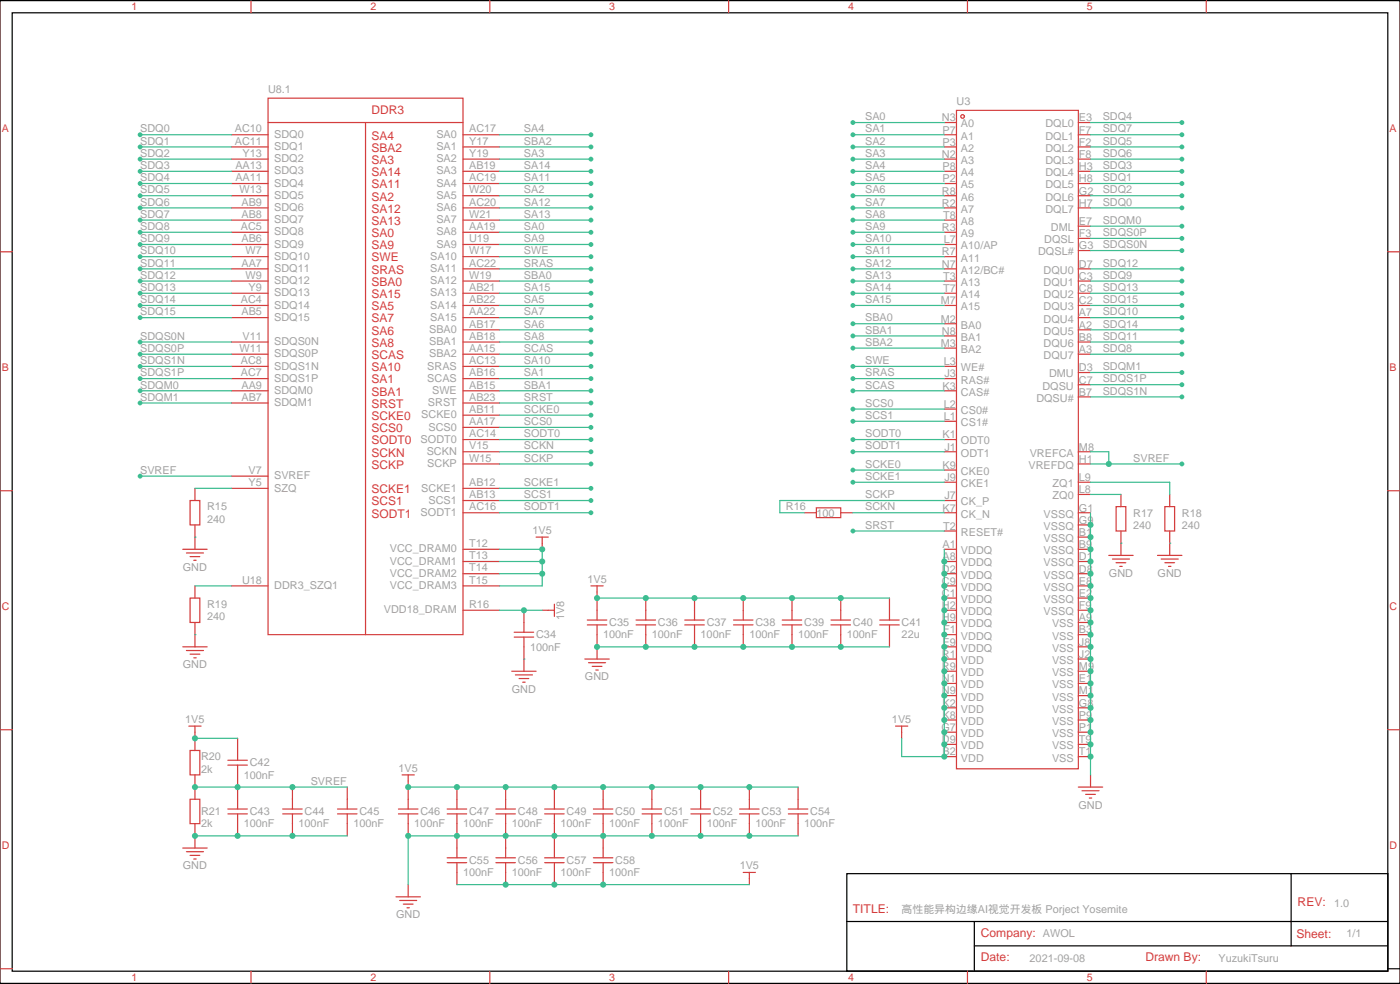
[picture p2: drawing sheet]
<svg xmlns="http://www.w3.org/2000/svg" width="405mm" height="285mm" viewBox="0 0 405 285" stroke-linecap="round" stroke-linejoin="round" font-family="sans-serif">
<g fill="none" stroke="#d43d3d" stroke-width=".35">
<path d="M72.7 .2v3.5M141.8 .2v3.5M211 .2v3.5M280.1 .2v3.5M349.2 .2v3.5M67 39h10.6M77.6 28.4h56.5v155.2h-56.5zM77.6 35.5h56.5M105.8 35.5v148.1M134.1 39h10.5M273.4 35.5h3.5M273.4 39h3.5"/>
<path d="M276.9 31.9h35.3v190.5h-35.3zM312.2 35.5h3.5M312.2 39h3.5M67 42.5h10.6M67 46h10.6M67 49.6h10.6M67 53.1h10.6M67 56.6h10.6M134.1 42.5h10.5M134.1 46h10.5M134.1 49.6h10.5M134.1 53.1h10.5"/>
<path d="M134.1 56.6h10.5M273.4 42.5h3.5M273.4 46h3.5M273.4 49.6h3.5M273.4 53.1h3.5M273.4 56.6h3.5M312.2 42.5h3.5M312.2 46h3.5M312.2 49.6h3.5M312.2 53.1h3.5M312.2 56.6h3.5M0 72.8h3.5"/>
<path d="M67 74.3h10.6M67 77.8h10.6M67 60.1h10.6M67 63.7h10.6M67 67.2h10.6M67 70.7h10.6M134.1 74.3h10.5M134.1 77.8h10.5M134.1 60.1h10.5M134.1 63.7h10.5M134.1 67.2h10.5M134.1 70.7h10.5"/>
<path d="M273.4 74.3h3.5M273.4 77.8h3.5M273.4 60.1h3.5M273.4 63.7h3.5M273.4 67.2h3.5M273.4 70.7h3.5M312.2 77.8h3.5M312.2 60.1h3.5M312.2 72.5h3.5M312.2 69h3.5M312.2 65.4h3.5M401.8 72.8h3.5"/>
<path d="M67 81.3h10.6M67 84.8h10.6M67 88.4h10.6M67 91.9h10.6M67 99h10.6M134.1 81.3h10.5M134.1 84.8h10.5M134.1 88.4h10.5M134.1 91.9h10.5M134.1 99h10.5M134.1 95.4h10.5M273.4 81.3h3.5"/>
<path d="M273.4 84.8h3.5M273.4 88.4h3.5M273.4 97.2h3.5M273.4 93.7h3.5M312.2 81.3h3.5M312.2 84.8h3.5M312.2 88.4h3.5M312.2 91.9h3.5M312.2 99h3.5M312.2 95.4h3.5M67 109.5h10.6M67 106h10.6"/>
<path d="M67 113.1h10.6M67 116.6h10.6M67 102.5h10.6M134.1 109.5h10.5M134.1 106h10.5M134.1 113.1h10.5M134.1 116.6h10.5M134.1 102.5h10.5M273.4 109.5h3.5M273.4 106h3.5M273.4 113.1h3.5M273.4 100.7h3.5"/>
<path d="M273.4 118.4h3.5M312.2 102.5h3.5M312.2 107.8h3.5M312.2 111.3h3.5M312.2 114.8h3.5M67 137.8h10.6M134.1 120.1h10.5M134.1 123.6h10.5M134.1 127.2h10.5M134.1 130.7h10.5M134.1 134.2h10.5M273.4 127.2h3.5"/>
<path d="M273.4 130.7h3.5M273.4 121.9h3.5M273.4 139.5h3.5M273.4 136h3.5M312.2 130.7h3.5M312.2 134.2h3.5M312.2 139.5h3.5M0 142h3.5M52.9 158.9h7.1M54 160h4.9M55 144.8h2.9v7.1h-2.9zM56.4 141.3v3.5"/>
<path d="M56.4 151.9v7M67 141.3h10.6M134.1 158.9h10.5M134.1 141.3h10.5M134.1 144.8h10.5M134.1 148.3h10.5M155.2 155.4h3.5M157 155.4v3.5M232.8 148.3h3.6M236.4 146.9h7v2.9h-7zM243.4 148.3h3.5M273.4 158.9h3.5"/>
<path d="M273.4 144.8h3.5M273.4 148.3h3.5M273.4 153.6h3.5M312.2 158.9h3.5M312.2 148.3h3.5M312.2 143.1h3.5M312.2 151.9h3.5M312.2 155.4h3.5M323.1 146.6h2.9v7h-2.9zM324.6 143.1v3.5M324.6 153.6v7.1M337.3 146.6h2.8v7h-2.8z"/>
<path d="M338.7 143.1v3.5M338.7 153.6v7.1M401.8 142h3.5M55 173h2.9v7.1h-2.9zM55 161h2.9M56.1 162.1h.7M56.4 169.5v3.5M67 169.5h10.6M134.1 169.5h10.5M134.1 176.6h10.5M134.1 162.5h10.5M134.1 166h10.5"/>
<path d="M151.7 176.6v6.3M157 176.6h3.5M160.5 174.8v3.5M170 179.4h5.7M171.1 169.5h3.5M172.9 169.5v9.9M184.1 179.4h5.7M187 173v6.4M198.3 179.4h5.6M201.1 173v6.4M212.4 179.4h5.6M215.2 173v6.4"/>
<path d="M226.5 179.4h5.6M229.3 173v6.4M240.6 179.4h5.6M243.4 173v6.4M254.7 179.4h5.6M257.5 173v6.4M273.4 169.5h3.5M273.4 176.6h3.5M273.4 162.5h3.5M273.4 166h3.5M273.4 173h3.5M312.2 169.5h3.5"/>
<path d="M312.2 176.6h3.5M312.2 162.5h3.5M312.2 166h3.5M312.2 173h3.5M321 160.7h7.1M322.1 161.7h4.9M323.1 162.8h2.9M324.2 163.9h.7M335.1 160.7h7.1M336.2 161.7h4.9M337.3 162.8h2.8M338.3 163.9h.7"/>
<path d="M52.9 187.1h7.1M54 188.2h4.9M55 189.3h2.9M56.1 190.3h.7M56.4 180.1v7M148.2 194.2h7M148.9 182.9h5.6M148.9 184.3h5.6M149.2 195.3h5M150.3 196.3h2.8M151.3 197.4h.7M151.7 184.3v9.9"/>
<path d="M169.3 190.7h7.1M170 180.8h5.7M170.4 191.7h4.9M171.4 192.8h2.9M172.5 193.9h.7M172.9 180.8v9.9M184.1 180.8h5.7M187 180.8v6.3M198.3 180.8h5.6M201.1 180.8v6.3M212.4 180.8h5.6M215.2 180.8v6.3"/>
<path d="M226.5 180.8h5.6M229.3 180.8v6.3M240.6 180.8h5.6M243.4 180.8v6.3M254.7 180.8h5.6M257.5 180.8v6.3M273.4 190.7h3.5M273.4 194.2h3.5M273.4 197.7h3.5M273.4 187.1h3.5M273.4 180.1h3.5M273.4 183.6h3.5"/>
<path d="M312.2 190.7h3.5M312.2 194.2h3.5M312.2 197.7h3.5M312.2 187.1h3.5M312.2 180.1h3.5M312.2 183.6h3.5M0 211.1h3.5M54.7 210.1h3.5M55 217.1h2.9v7.1h-2.9zM56.4 210.1v7M66 220h5.6M68.8 213.6v6.4"/>
<path d="M259.3 210.1h3.5M261.1 210.1v3.5M273.4 218.9h3.5M273.4 215.4h3.5M273.4 211.8h3.5M273.4 208.3h3.5M273.4 201.3h3.5M273.4 204.8h3.5M312.2 218.9h3.5M312.2 215.4h3.5M312.2 211.8h3.5M312.2 208.3h3.5"/>
<path d="M312.2 201.3h3.5M312.2 204.8h3.5M401.8 211.1h3.5M55 231.2h2.9v7.1h-2.9zM56.4 224.2v7M56.4 238.3v7.1M66 234.1h5.6M66 235.5h5.6M66 221.4h5.6M68.8 221.4v12.7M68.8 235.5v6.3M81.8 234.1h5.7"/>
<path d="M81.8 235.5h5.7M84.7 227.7v6.4M84.7 235.5v6.3M97.7 234.1h5.7M97.7 235.5h5.7M100.5 227.7v6.4M100.5 235.5v6.3M115.4 234.1h5.6M115.4 235.5h5.6M116.4 224.2h3.5M118.2 224.2v9.9M118.2 235.5v6.3"/>
<path d="M129.5 234.1h5.6M129.5 235.5h5.6M132.3 227.7v6.4M132.3 235.5v12.7M143.6 234.1h5.6M143.6 235.5h5.6M146.4 227.7v6.4M146.4 235.5v12.7M157.7 234.1h5.6M157.7 235.5h5.6M160.5 227.7v6.4M160.5 235.5v12.7"/>
<path d="M171.8 234.1h5.6M171.8 235.5h5.6M174.6 227.7v6.4M174.6 235.5v12.7M185.9 234.1h5.7M185.9 235.5h5.7M188.7 227.7v6.4M188.7 235.5v6.3M200 234.1h5.7M200 235.5h5.7M202.8 227.7v6.4M202.8 235.5v6.3"/>
<path d="M214.1 234.1h5.7M214.1 235.5h5.7M217 227.7v6.4M217 235.5v6.3M228.2 234.1h5.7M228.2 235.5h5.7M231.1 227.7v6.4M231.1 235.5v6.3M312.2 227.7h7.1M313.3 228.8h4.9M314.3 229.8h2.8M315.4 230.9h.7"/>
<path d="M315.7 224.2v3.5M52.9 245.4h7.1M54 246.4h4.9M55 247.5h2.9M56.1 248.5h.7M114.7 259.5h7M118.2 255.9v3.6M129.5 248.2h5.6M129.5 249.6h5.6M132.3 249.6v6.3M143.6 248.2h5.6M143.6 249.6h5.6"/>
<path d="M146.4 249.6v6.3M157.7 248.2h5.6M157.7 249.6h5.6M160.5 249.6v6.3M171.8 248.2h5.6M171.8 249.6h5.6M174.6 249.6v6.3M215.2 252.4h3.5M217 252.4v3.5M115.7 260.5h4.9M116.8 261.6h2.8M117.8 262.6h.7"/>
<path d="M0 280.3h3.5M72.7 281v3.5M141.8 281v3.5M211 281v3.5M280.1 281v3.5M349.2 281v3.5"/>
<circle cx="278.7" cy="33.7" r=".53"/>
</g>
<path d="M0 .2h405.3v284.3h-405.3zM3.5 3.7h398.3v277.3h-398.3zM245.2 252.8h156.6v28.2h-156.6zM373.8 252.8v20.9M245.2 266.6h156.5M282.1 273.7h119.6M282.1 266.6v14.1M401.8 280.3h3.5" fill="none" stroke="#000" stroke-width=".35"/>
<g fill="none" stroke="#3dbd91" stroke-width=".35">
<path d="M40.6 39h26.4M144.6 39h26.5M246.9 39h26.5M246.9 35.5h26.5M315.7 39h26.5M315.7 35.5h26.5M40.6 42.5h26.4M40.6 46h26.4M40.6 49.6h26.4M40.6 53.1h26.4M40.6 56.6h26.4M144.6 42.5h26.5"/>
<path d="M144.6 46h26.5M144.6 49.6h26.5M144.6 53.1h26.5M144.6 56.6h26.5M246.9 42.5h26.5M246.9 46h26.5M246.9 49.6h26.5M246.9 53.1h26.5M246.9 56.6h26.5M315.7 42.5h26.5M315.7 46h26.5M315.7 49.6h26.5"/>
<path d="M315.7 53.1h26.5M315.7 56.6h26.5M40.6 60.1h26.4M40.6 63.7h26.4M40.6 67.2h26.4M40.6 70.7h26.4M40.6 74.3h26.4M40.6 77.8h26.4M144.6 60.1h26.5M144.6 63.7h26.5M144.6 67.2h26.5M144.6 70.7h26.5"/>
<path d="M144.6 74.3h26.5M144.6 77.8h26.5M246.9 60.1h26.5M246.9 63.7h26.5M246.9 67.2h26.5M246.9 70.7h26.5M246.9 74.3h26.5M246.9 77.8h26.5M315.7 60.1h26.5M315.7 77.8h26.5M315.7 72.5h26.5M315.7 69h26.5"/>
<path d="M315.7 65.4h26.5M40.6 81.3h26.4M40.6 84.8h26.4M40.6 88.4h26.4M40.6 91.9h26.4M40.6 99h26.4M144.6 81.3h26.5M144.6 84.8h26.5M144.6 88.4h26.5M144.6 91.9h26.5M144.6 99h26.5M144.6 95.4h26.5"/>
<path d="M246.9 81.3h26.5M246.9 84.8h26.5M246.9 88.4h26.5M246.9 97.2h26.5M246.9 93.7h26.5M315.7 81.3h26.5M315.7 84.8h26.5M315.7 88.4h26.5M315.7 91.9h26.5M315.7 99h26.5M315.7 95.4h26.5M40.6 102.5h26.4"/>
<path d="M40.6 106h26.4M40.6 109.5h26.4M40.6 113.1h26.4M40.6 116.6h26.4M144.6 102.5h26.5M144.6 106h26.5M144.6 109.5h26.5M144.6 113.1h26.5M144.6 116.6h26.5M246.9 106h26.5M246.9 109.5h26.5M246.9 100.7h26.5"/>
<path d="M315.7 102.5h26.5M40.6 137.8h26.4M144.6 120.1h26.5M144.6 134.2h26.5M144.6 130.7h26.5M144.6 127.2h26.5M144.6 123.6h26.5M56.4 141.3h10.6M144.6 148.3h26.5M144.6 144.8h26.5M144.6 141.3h26.5"/>
</g>
<g fill="#3dbd91">
<circle cx="56.4" cy="155.4" r=".18"/>
<circle cx="56.4" cy="183.6" r=".18"/>
</g>
<g fill="none" stroke="#3dbd91" stroke-width=".35">
<path d="M246.9 113.1h26.5M246.9 118.4h26.5M246.9 121.9h26.5M246.9 127.2h26.5M246.9 130.7h26.5M246.9 136h26.5M246.9 139.5h26.5M315.7 139.5h23v3.6M144.6 158.9h12.4v10.6h-12.4M246.9 148.3h26.5M246.9 153.6h26.5M273.4 158.9v60h-12.3v-5.3"/>
<path d="M315.7 148.3v75.9M315.7 143.1h8.9M56.4 169.5h10.6M144.6 162.5h12.4M144.6 166h12.4"/>
</g>
<g fill="#3dbd91">
<circle cx="324.6" cy="157.2" r=".18"/>
<circle cx="338.7" cy="157.2" r=".18"/>
</g>
<path d="M315.7 107.8h26.5M315.7 111.3h26.5M315.7 114.8h26.5M315.7 134.2h26.5M315.7 130.7h5.3v3.5M273.4 144.8h-47.6v3.5h7M144.6 176.6h12.4M56.4 227.7h44.1" fill="none" stroke="#3dbd91" stroke-width=".35"/>
<circle cx="151.7" cy="190.7" r=".18" fill="#3dbd91"/>
<path d="M172.9 173h84.6M172.9 187.1h84.6M56.4 213.6h12.4M118.2 227.7h112.9M56.4 241.8h44.1M132.3 255.9h84.7M231.1 241.8h-112.9v14.1" fill="none" stroke="#3dbd91" stroke-width=".35"/>
<g fill="#3dbd91">
<circle cx="157" cy="158.9" r=".88"/>
<circle cx="157" cy="162.5" r=".88"/>
<circle cx="157" cy="166" r=".88"/>
<circle cx="273.4" cy="162.5" r=".88"/>
<circle cx="273.4" cy="166" r=".88"/>
<circle cx="273.4" cy="169.5" r=".88"/>
<circle cx="273.4" cy="173" r=".88"/>
<circle cx="273.4" cy="176.6" r=".88"/>
<circle cx="273.4" cy="180.1" r=".88"/>
<circle cx="273.4" cy="183.6" r=".88"/>
<circle cx="273.4" cy="187.1" r=".88"/>
<circle cx="273.4" cy="190.7" r=".88"/>
<circle cx="273.4" cy="194.2" r=".88"/>
<circle cx="273.4" cy="197.7" r=".88"/>
<circle cx="273.4" cy="201.3" r=".88"/>
<circle cx="273.4" cy="204.8" r=".88"/>
<circle cx="273.4" cy="208.3" r=".88"/>
<circle cx="273.4" cy="211.8" r=".88"/>
<circle cx="273.4" cy="215.4" r=".88"/>
<circle cx="273.4" cy="218.9" r=".88"/>
<circle cx="315.7" cy="218.9" r=".88"/>
<circle cx="315.7" cy="215.4" r=".88"/>
<circle cx="315.7" cy="211.8" r=".88"/>
<circle cx="315.7" cy="208.3" r=".88"/>
<circle cx="315.7" cy="204.8" r=".88"/>
<circle cx="315.7" cy="201.3" r=".88"/>
<circle cx="315.7" cy="197.7" r=".88"/>
<circle cx="315.7" cy="194.2" r=".88"/>
<circle cx="315.7" cy="190.7" r=".88"/>
<circle cx="315.7" cy="187.1" r=".88"/>
<circle cx="315.7" cy="183.6" r=".88"/>
<circle cx="315.7" cy="180.1" r=".88"/>
<circle cx="315.7" cy="176.6" r=".88"/>
<circle cx="315.7" cy="173" r=".88"/>
<circle cx="315.7" cy="169.5" r=".88"/>
<circle cx="315.7" cy="166" r=".88"/>
<circle cx="315.7" cy="162.5" r=".88"/>
<circle cx="315.7" cy="158.9" r=".88"/>
<circle cx="315.7" cy="155.4" r=".88"/>
<circle cx="315.7" cy="151.9" r=".88"/>
<circle cx="321" cy="134.2" r=".88"/>
<circle cx="151.7" cy="176.6" r=".88"/>
<circle cx="84.7" cy="227.7" r=".88"/>
<circle cx="68.8" cy="227.7" r=".88"/>
<circle cx="56.4" cy="227.7" r=".88"/>
<circle cx="146.4" cy="255.9" r=".88"/>
<circle cx="160.5" cy="255.9" r=".88"/>
<circle cx="174.6" cy="255.9" r=".88"/>
<circle cx="68.8" cy="241.8" r=".88"/>
<circle cx="56.4" cy="241.8" r=".88"/>
<circle cx="84.7" cy="241.8" r=".88"/>
<circle cx="56.4" cy="213.6" r=".88"/>
<circle cx="118.2" cy="227.7" r=".88"/>
<circle cx="132.3" cy="227.7" r=".88"/>
<circle cx="146.4" cy="227.7" r=".88"/>
<circle cx="160.5" cy="227.7" r=".88"/>
<circle cx="174.6" cy="227.7" r=".88"/>
<circle cx="188.7" cy="227.7" r=".88"/>
<circle cx="202.8" cy="227.7" r=".88"/>
<circle cx="217" cy="227.7" r=".88"/>
<circle cx="202.8" cy="241.8" r=".88"/>
<circle cx="217" cy="241.8" r=".88"/>
<circle cx="188.7" cy="241.8" r=".88"/>
<circle cx="174.6" cy="241.8" r=".88"/>
<circle cx="160.5" cy="241.8" r=".88"/>
<circle cx="146.4" cy="241.8" r=".88"/>
<circle cx="132.3" cy="241.8" r=".88"/>
<circle cx="118.2" cy="241.8" r=".88"/>
<circle cx="229.3" cy="173" r=".88"/>
<circle cx="243.4" cy="173" r=".88"/>
<circle cx="215.2" cy="173" r=".88"/>
<circle cx="201.1" cy="173" r=".88"/>
<circle cx="187" cy="173" r=".88"/>
<circle cx="172.9" cy="173" r=".88"/>
<circle cx="187" cy="187.1" r=".88"/>
<circle cx="172.9" cy="187.1" r=".88"/>
<circle cx="201.1" cy="187.1" r=".88"/>
<circle cx="215.2" cy="187.1" r=".88"/>
<circle cx="229.3" cy="187.1" r=".88"/>
<circle cx="243.4" cy="187.1" r=".88"/>
<circle cx="40.6" cy="39" r=".71"/>
<circle cx="40.6" cy="42.5" r=".71"/>
<circle cx="40.6" cy="46" r=".71"/>
<circle cx="40.6" cy="49.6" r=".71"/>
<circle cx="40.6" cy="53.1" r=".71"/>
<circle cx="40.6" cy="56.6" r=".71"/>
<circle cx="40.6" cy="60.1" r=".71"/>
<circle cx="40.6" cy="63.7" r=".71"/>
<circle cx="40.6" cy="67.2" r=".71"/>
<circle cx="40.6" cy="70.7" r=".71"/>
<circle cx="40.6" cy="74.3" r=".71"/>
<circle cx="40.6" cy="77.8" r=".71"/>
<circle cx="40.6" cy="81.3" r=".71"/>
<circle cx="40.6" cy="84.8" r=".71"/>
<circle cx="40.6" cy="88.4" r=".71"/>
<circle cx="40.6" cy="91.9" r=".71"/>
<circle cx="40.6" cy="99" r=".71"/>
<circle cx="40.6" cy="102.5" r=".71"/>
<circle cx="40.6" cy="106" r=".71"/>
<circle cx="40.6" cy="109.5" r=".71"/>
<circle cx="40.6" cy="113.1" r=".71"/>
<circle cx="40.6" cy="116.6" r=".71"/>
<circle cx="171.1" cy="39" r=".71"/>
<circle cx="171.1" cy="42.5" r=".71"/>
<circle cx="171.1" cy="46" r=".71"/>
<circle cx="171.1" cy="49.6" r=".71"/>
<circle cx="171.1" cy="53.1" r=".71"/>
<circle cx="171.1" cy="56.6" r=".71"/>
<circle cx="171.1" cy="60.1" r=".71"/>
<circle cx="171.1" cy="63.7" r=".71"/>
<circle cx="171.1" cy="67.2" r=".71"/>
<circle cx="171.1" cy="70.7" r=".71"/>
<circle cx="171.1" cy="74.3" r=".71"/>
<circle cx="171.1" cy="77.8" r=".71"/>
<circle cx="171.1" cy="81.3" r=".71"/>
<circle cx="171.1" cy="84.8" r=".71"/>
<circle cx="171.1" cy="88.4" r=".71"/>
<circle cx="171.1" cy="91.9" r=".71"/>
<circle cx="171.1" cy="95.4" r=".71"/>
<circle cx="171.1" cy="99" r=".71"/>
<circle cx="171.1" cy="102.5" r=".71"/>
<circle cx="171.1" cy="106" r=".71"/>
<circle cx="171.1" cy="109.5" r=".71"/>
<circle cx="171.1" cy="113.1" r=".71"/>
<circle cx="171.1" cy="116.6" r=".71"/>
<circle cx="171.1" cy="120.1" r=".71"/>
<circle cx="171.1" cy="134.2" r=".71"/>
<circle cx="171.1" cy="130.7" r=".71"/>
<circle cx="171.1" cy="127.2" r=".71"/>
<circle cx="171.1" cy="123.6" r=".71"/>
<circle cx="171.1" cy="148.3" r=".71"/>
<circle cx="171.1" cy="144.8" r=".71"/>
<circle cx="171.1" cy="141.3" r=".71"/>
<circle cx="40.6" cy="137.8" r=".71"/>
<circle cx="246.9" cy="35.5" r=".71"/>
<circle cx="246.9" cy="39" r=".71"/>
<circle cx="246.9" cy="42.5" r=".71"/>
<circle cx="246.9" cy="56.6" r=".71"/>
<circle cx="246.9" cy="53.1" r=".71"/>
<circle cx="246.9" cy="49.6" r=".71"/>
<circle cx="246.9" cy="46" r=".71"/>
<circle cx="246.9" cy="60.1" r=".71"/>
<circle cx="246.9" cy="63.7" r=".71"/>
<circle cx="246.9" cy="67.2" r=".71"/>
<circle cx="246.9" cy="81.3" r=".71"/>
<circle cx="246.9" cy="77.8" r=".71"/>
<circle cx="246.9" cy="74.3" r=".71"/>
<circle cx="246.9" cy="70.7" r=".71"/>
<circle cx="246.9" cy="84.8" r=".71"/>
<circle cx="246.9" cy="88.4" r=".71"/>
<circle cx="246.9" cy="97.2" r=".71"/>
<circle cx="246.9" cy="100.7" r=".71"/>
<circle cx="246.9" cy="93.7" r=".71"/>
<circle cx="246.9" cy="109.5" r=".71"/>
<circle cx="246.9" cy="106" r=".71"/>
<circle cx="342.2" cy="35.5" r=".71"/>
<circle cx="342.2" cy="39" r=".71"/>
<circle cx="342.2" cy="42.5" r=".71"/>
<circle cx="342.2" cy="56.6" r=".71"/>
<circle cx="342.2" cy="53.1" r=".71"/>
<circle cx="342.2" cy="49.6" r=".71"/>
<circle cx="342.2" cy="46" r=".71"/>
<circle cx="342.2" cy="60.1" r=".71"/>
<circle cx="342.2" cy="72.5" r=".71"/>
<circle cx="342.2" cy="69" r=".71"/>
<circle cx="342.2" cy="65.4" r=".71"/>
<circle cx="342.2" cy="84.8" r=".71"/>
<circle cx="342.2" cy="81.3" r=".71"/>
<circle cx="342.2" cy="77.8" r=".71"/>
<circle cx="342.2" cy="88.4" r=".71"/>
<circle cx="342.2" cy="91.9" r=".71"/>
<circle cx="342.2" cy="95.4" r=".71"/>
<circle cx="342.2" cy="99" r=".71"/>
<circle cx="342.2" cy="102.5" r=".71"/>
<circle cx="246.9" cy="113.1" r=".71"/>
<circle cx="246.9" cy="118.4" r=".71"/>
<circle cx="246.9" cy="121.9" r=".71"/>
<circle cx="246.9" cy="127.2" r=".71"/>
<circle cx="246.9" cy="130.7" r=".71"/>
<circle cx="246.9" cy="136" r=".71"/>
<circle cx="246.9" cy="139.5" r=".71"/>
<circle cx="246.9" cy="153.6" r=".71"/>
<circle cx="342.2" cy="134.2" r=".71"/>
<circle cx="342.2" cy="107.8" r=".71"/>
<circle cx="342.2" cy="111.3" r=".71"/>
<circle cx="342.2" cy="114.8" r=".71"/>
</g>
<g font-size="3.5" fill="#d43d3d">
<text x="107.6" y="33">DDR3</text>
<text x="107.6" y="40.4">SA4</text>
<text x="107.6" y="43.9">SBA2</text>
<text x="107.6" y="47.4">SA3</text>
<text x="107.6" y="51">SA14</text>
<text x="107.6" y="54.5">SA11</text>
<text x="107.6" y="58">SA2</text>
<text x="107.6" y="61.5">SA12</text>
<text x="107.6" y="65.1">SA13</text>
<text x="107.6" y="68.6">SA0</text>
<text x="107.6" y="75.6">SWE</text>
<text x="107.6" y="72.1">SA9</text>
<text x="107.6" y="79.2">SRAS</text>
<text x="107.6" y="82.7">SBA0</text>
<text x="107.6" y="86.2">SA15</text>
<text x="107.6" y="89.8">SA5</text>
<text x="107.6" y="93.3">SA7</text>
<text x="107.6" y="100.3">SA8</text>
<text x="107.6" y="96.8">SA6</text>
<text x="107.6" y="107.4">SA10</text>
<text x="107.6" y="103.9">SCAS</text>
<text x="107.6" y="110.9">SA1</text>
<text x="107.6" y="118">SRST</text>
<text x="107.6" y="114.5">SBA1</text>
<text x="107.6" y="125">SCS0</text>
<text x="107.6" y="121.5">SCKE0</text>
<text x="107.6" y="128.6">SODT0</text>
<text x="107.6" y="132.1">SCKN</text>
<text x="107.6" y="135.6">SCKP</text>
<text x="107.6" y="142.7">SCKE1</text>
<text x="107.6" y="149.7">SODT1</text>
<text x="107.6" y="146.2">SCS1</text>
<text x="375.7" y="262.3">REV:</text>
<text x="246.9" y="264">TITLE:</text>
<text x="284" y="271.1">Company: AWOL</text>
<text x="375.4" y="271.4">Sheet:</text>
<text x="284" y="278.1">Date:</text>
<text x="331.6" y="278.1">Drawn By:</text>
</g>
<g font-size="3.1" fill="#d43d3d">
<text x="38.1" y="3">1</text>
<text x="107.2" y="3">2</text>
<text x="176.4" y="3">3</text>
<text x="245.5" y="3">4</text>
<text x="314.7" y="3">5</text>
<text x=".5" y="38.1">A</text>
<text x="402.3" y="38.1">A</text>
<text x=".5" y="107.3">B</text>
<text x="402.3" y="107.3">B</text>
<text x=".5" y="176.4">C</text>
<text x="402.3" y="176.4">C</text>
<text x=".5" y="245.5">D</text>
<text x="402.3" y="245.5">D</text>
<text x="38.1" y="283.8">1</text>
<text x="107.2" y="283.8">2</text>
<text x="176.4" y="283.8">3</text>
<text x="245.5" y="283.8">4</text>
<text x="314.7" y="283.8">5</text>
</g>
<g font-size="3.1" fill="#a2a2a2">
<text x="77.6" y="27">U8.1</text>
<text x="250.5" y="34.8">SA0</text>
<text x="272.7" y="35.1">N3</text>
<text x="276.9" y="30.5">U3</text>
<text x="312.4" y="35.1">E3</text>
<text x="319.3" y="34.8">SDQ4</text>
<text x="40.6" y="38.3">SDQ0</text>
<text x="40.6" y="41.8">SDQ1</text>
<text x="68" y="38.3">AC10</text>
<text x="68" y="41.8">AC11</text>
<text x="79.4" y="39.9">SDQ0</text>
<text x="126.3" y="39.9">SA0</text>
<text x="135.8" y="38.3">AC17</text>
<text x="135.8" y="41.8">Y17</text>
<text x="151.7" y="38.3">SA4</text>
<text x="151.7" y="41.8">SBA2</text>
<text x="250.5" y="38.3">SA1</text>
<text x="250.5" y="41.8">SA2</text>
<text x="272.9" y="38.6">P7</text>
<text x="278.2" y="40.4">A1</text>
<text x="278.2" y="36.9">A0</text>
<text x="302.7" y="40.4">DQL1</text>
<text x="302.7" y="36.9">DQL0</text>
<text x="312.4" y="38.6">F7</text>
<text x="319.3" y="38.3">SDQ7</text>
<text x="319.3" y="41.8">SDQ5</text>
<text x="40.6" y="45.4">SDQ2</text>
<text x="70.2" y="45.4">Y13</text>
<text x="79.4" y="43.4">SDQ1</text>
<text x="79.4" y="47">SDQ2</text>
<text x="126.3" y="43.4">SA1</text>
<text x="126.3" y="47">SA2</text>
<text x="135.8" y="45.4">Y19</text>
<text x="151.7" y="45.4">SA3</text>
<text x="250.5" y="45.4">SA3</text>
<text x="272.7" y="45.7">N2</text>
<text x="272.9" y="42.2">P3</text>
<text x="278.2" y="43.9">A2</text>
<text x="278.2" y="47.5">A3</text>
<text x="302.7" y="43.9">DQL2</text>
<text x="302.7" y="47.5">DQL3</text>
<text x="312.4" y="42.2">F2</text>
<text x="312.4" y="45.7">F8</text>
<text x="319.3" y="45.4">SDQ6</text>
<text x="40.6" y="48.9">SDQ3</text>
<text x="40.6" y="52.4">SDQ4</text>
<text x="68.1" y="48.9">AA13</text>
<text x="68.1" y="52.4">AA11</text>
<text x="79.4" y="50.5">SDQ3</text>
<text x="126.3" y="50.5">SA3</text>
<text x="135.8" y="48.9">AB19</text>
<text x="135.8" y="52.4">AC19</text>
<text x="151.7" y="48.9">SA14</text>
<text x="151.7" y="52.4">SA11</text>
<text x="250.5" y="52.4">SA5</text>
<text x="250.5" y="48.9">SA4</text>
<text x="272.9" y="52.8">P2</text>
<text x="272.9" y="49.2">P8</text>
<text x="278.2" y="51">A4</text>
<text x="302.7" y="51">DQL4</text>
<text x="312.4" y="49.2">H3</text>
<text x="312.4" y="52.8">H8</text>
<text x="319.3" y="52.4">SDQ1</text>
<text x="319.3" y="48.9">SDQ3</text>
<text x="40.6" y="56">SDQ5</text>
<text x="40.6" y="59.5">SDQ6</text>
<text x="69.4" y="56">W13</text>
<text x="69.9" y="59.5">AB9</text>
<text x="79.4" y="54">SDQ4</text>
<text x="79.4" y="57.5">SDQ5</text>
<text x="126.3" y="54">SA4</text>
<text x="126.3" y="57.5">SA5</text>
<text x="135.8" y="56">W20</text>
<text x="135.8" y="59.5">AC20</text>
<text x="151.7" y="56">SA2</text>
<text x="151.7" y="59.5">SA12</text>
<text x="250.5" y="56">SA6</text>
<text x="250.5" y="59.5">SA7</text>
<text x="272.7" y="59.8">R2</text>
<text x="272.7" y="56.3">R8</text>
<text x="278.2" y="58">A6</text>
<text x="278.2" y="54.5">A5</text>
<text x="302.7" y="54.5">DQL5</text>
<text x="302.7" y="58">DQL6</text>
<text x="312.4" y="59.8">H7</text>
<text x="312.4" y="56.3">G2</text>
<text x="319.3" y="56">SDQ2</text>
<text x="319.3" y="59.5">SDQ0</text>
<text x="40.6" y="63">SDQ7</text>
<text x="69.9" y="63">AB8</text>
<text x="79.4" y="61.1">SDQ6</text>
<text x="79.4" y="64.6">SDQ7</text>
<text x="126.3" y="61.1">SA6</text>
<text x="126.3" y="64.6">SA7</text>
<text x="135.8" y="63">W21</text>
<text x="151.7" y="63">SA13</text>
<text x="250.5" y="63">SA8</text>
<text x="273.1" y="63.3">T8</text>
<text x="278.2" y="65.1">A8</text>
<text x="278.2" y="61.6">A7</text>
<text x="302.7" y="61.6">DQL7</text>
<text x="312.4" y="65.1">E7</text>
<text x="319.3" y="64.8">SDQM0</text>
<text x="40.6" y="66.5">SDQ8</text>
<text x="40.6" y="70.1">SDQ9</text>
<text x="69.7" y="66.5">AC5</text>
<text x="69.9" y="70.1">AB6</text>
<text x="79.4" y="68.1">SDQ8</text>
<text x="79.4" y="71.6">SDQ9</text>
<text x="126.3" y="68.1">SA8</text>
<text x="126.3" y="71.6">SA9</text>
<text x="135.8" y="66.5">AA19</text>
<text x="135.8" y="70.1">U19</text>
<text x="151.7" y="66.5">SA0</text>
<text x="151.7" y="70.1">SA9</text>
<text x="250.5" y="66.5">SA9</text>
<text x="250.5" y="70.1">SA10</text>
<text x="272.7" y="66.9">R3</text>
<text x="273.3" y="70.4">L7</text>
<text x="278.2" y="68.6">A9</text>
<text x="302.3" y="70.4">DQSL</text>
<text x="304.3" y="66.9">DML</text>
<text x="312.4" y="68.6">F3</text>
<text x="319.3" y="71.8">SDQS0N</text>
<text x="319.3" y="68.3">SDQS0P</text>
<text x="40.6" y="73.6">SDQ10</text>
<text x="40.6" y="77.1">SDQ11</text>
<text x="69.9" y="77.1">AA7</text>
<text x="71.1" y="73.6">W7</text>
<text x="79.4" y="75.2">SDQ10</text>
<text x="124.6" y="75.2">SA10</text>
<text x="135.8" y="73.6">W17</text>
<text x="135.8" y="77.1">AC22</text>
<text x="151.7" y="73.6">SWE</text>
<text x="151.7" y="77.1">SRAS</text>
<text x="250.5" y="77.1">SA12</text>
<text x="250.5" y="73.6">SA11</text>
<text x="272.7" y="73.9">R7</text>
<text x="272.7" y="77.4">N7</text>
<text x="278.2" y="75.7">A11</text>
<text x="278.2" y="72.2">A10/AP</text>
<text x="300.6" y="73.9">DQSL#</text>
<text x="312.4" y="72.2">G3</text>
<text x="312.4" y="77.4">D7</text>
<text x="319.3" y="77.1">SDQ12</text>
<text x="40.6" y="80.7">SDQ12</text>
<text x="71.1" y="80.7">W9</text>
<text x="79.4" y="78.7">SDQ11</text>
<text x="79.4" y="82.2">SDQ12</text>
<text x="124.6" y="78.7">SA11</text>
<text x="124.6" y="82.2">SA12</text>
<text x="135.8" y="80.7">W19</text>
<text x="151.7" y="80.7">SBA0</text>
<text x="250.5" y="80.7">SA13</text>
<text x="273.1" y="81">T3</text>
<text x="278.2" y="82.7">A13</text>
<text x="278.2" y="79.2">A12/BC#</text>
<text x="302.2" y="79.2">DQU0</text>
<text x="302.2" y="82.7">DQU1</text>
<text x="312.4" y="81">C3</text>
<text x="319.3" y="80.7">SDQ9</text>
<text x="40.6" y="84.2">SDQ13</text>
<text x="40.6" y="87.7">SDQ14</text>
<text x="69.7" y="87.7">AC4</text>
<text x="72" y="84.2">Y9</text>
<text x="79.4" y="85.8">SDQ13</text>
<text x="79.4" y="89.3">SDQ14</text>
<text x="124.6" y="85.8">SA13</text>
<text x="124.6" y="89.3">SA14</text>
<text x="135.8" y="84.2">AB21</text>
<text x="135.8" y="87.7">AB22</text>
<text x="151.7" y="84.2">SA15</text>
<text x="151.7" y="87.7">SA5</text>
<text x="250.5" y="84.2">SA14</text>
<text x="250.5" y="87.7">SA15</text>
<text x="272.4" y="88">M7</text>
<text x="273.1" y="84.5">T7</text>
<text x="278.2" y="86.3">A14</text>
<text x="278.2" y="89.8">A15</text>
<text x="302.2" y="86.3">DQU2</text>
<text x="302.2" y="89.8">DQU3</text>
<text x="312.4" y="84.5">C8</text>
<text x="312.4" y="88">C2</text>
<text x="319.3" y="84.2">SDQ13</text>
<text x="319.3" y="87.7">SDQ15</text>
<text x="40.6" y="91.2">SDQ15</text>
<text x="69.9" y="91.2">AB5</text>
<text x="79.4" y="92.8">SDQ15</text>
<text x="124.6" y="92.8">SA15</text>
<text x="135.8" y="91.2">AA22</text>
<text x="135.8" y="94.8">AB17</text>
<text x="151.7" y="91.2">SA7</text>
<text x="151.7" y="94.8">SA6</text>
<text x="250.5" y="93">SBA0</text>
<text x="272.4" y="93.3">M2</text>
<text x="278.2" y="95.1">BA0</text>
<text x="302.2" y="93.3">DQU4</text>
<text x="312.4" y="91.6">A7</text>
<text x="312.4" y="95.1">A2</text>
<text x="319.3" y="91.2">SDQ10</text>
<text x="319.3" y="94.8">SDQ14</text>
<text x="40.6" y="98.3">SDQS0N</text>
<text x="40.6" y="101.8">SDQS0P</text>
<text x="69.4" y="101.8">W11</text>
<text x="70.2" y="98.3">V11</text>
<text x="79.4" y="99.9">SDQS0N</text>
<text x="124.2" y="96.3">SBA0</text>
<text x="124.2" y="99.9">SBA1</text>
<text x="135.8" y="98.3">AB18</text>
<text x="135.8" y="101.8">AA15</text>
<text x="151.7" y="98.3">SA8</text>
<text x="151.7" y="101.8">SCAS</text>
<text x="250.5" y="96.5">SBA1</text>
<text x="250.5" y="100.1">SBA2</text>
<text x="272.4" y="100.4">M3</text>
<text x="272.7" y="96.9">N8</text>
<text x="278.2" y="98.6">BA1</text>
<text x="302.2" y="100.4">DQU6</text>
<text x="302.2" y="96.9">DQU5</text>
<text x="312.4" y="98.6">B8</text>
<text x="319.3" y="98.3">SDQ11</text>
<text x="319.3" y="101.8">SDQ8</text>
<text x="40.6" y="105.3">SDQS1N</text>
<text x="69.7" y="105.3">AC8</text>
<text x="79.4" y="106.9">SDQS1N</text>
<text x="79.4" y="103.4">SDQS0P</text>
<text x="123.7" y="106.9">SRAS</text>
<text x="124.2" y="103.4">SBA2</text>
<text x="135.8" y="105.3">AC13</text>
<text x="151.7" y="105.3">SA10</text>
<text x="250.5" y="105.3">SWE</text>
<text x="273.3" y="105.7">L3</text>
<text x="278.2" y="102.1">BA2</text>
<text x="278.2" y="107.4">WE#</text>
<text x="302.2" y="103.9">DQU7</text>
<text x="312.4" y="107.4">D3</text>
<text x="312.4" y="102.1">A3</text>
<text x="319.3" y="107.1">SDQM1</text>
<text x="40.6" y="108.9">SDQS1P</text>
<text x="40.6" y="112.4">SDQM0</text>
<text x="69.7" y="108.9">AC7</text>
<text x="69.9" y="112.4">AA9</text>
<text x="79.4" y="110.5">SDQS1P</text>
<text x="79.4" y="114">SDQM0</text>
<text x="123.7" y="110.5">SCAS</text>
<text x="125.1" y="114">SWE</text>
<text x="135.8" y="108.9">AB16</text>
<text x="135.8" y="112.4">AB15</text>
<text x="151.7" y="108.9">SA1</text>
<text x="151.7" y="112.4">SBA1</text>
<text x="250.5" y="108.9">SRAS</text>
<text x="250.5" y="112.4">SCAS</text>
<text x="272.9" y="112.7">K3</text>
<text x="273.4" y="109.2">J3</text>
<text x="278.2" y="111">RAS#</text>
<text x="301.8" y="112.7">DQSU</text>
<text x="303.7" y="109.2">DMU</text>
<text x="312.4" y="111">C7</text>
<text x="319.3" y="110.6">SDQS1P</text>
<text x="40.6" y="115.9">SDQM1</text>
<text x="69.9" y="115.9">AB7</text>
<text x="79.4" y="117.5">SDQM1</text>
<text x="123.9" y="117.5">SRST</text>
<text x="135.8" y="115.9">AB23</text>
<text x="135.8" y="119.5">AB11</text>
<text x="151.7" y="115.9">SRST</text>
<text x="151.7" y="119.5">SCKE0</text>
<text x="250.5" y="117.7">SCS0</text>
<text x="273.3" y="118">L2</text>
<text x="278.2" y="119.8">CS0#</text>
<text x="278.2" y="114.5">CAS#</text>
<text x="300.1" y="116.3">DQSU#</text>
<text x="312.4" y="114.5">B7</text>
<text x="319.3" y="114.2">SDQS1N</text>
<text x="122" y="121">SCKE0</text>
<text x="124.1" y="124.6">SCS0</text>
<text x="135.8" y="123">AA17</text>
<text x="151.7" y="123">SCS0</text>
<text x="250.5" y="121.2">SCS1</text>
<text x="273.3" y="121.5">L1</text>
<text x="278.2" y="123.3">CS1#</text>
<text x="121.8" y="128.1">SODT0</text>
<text x="123.5" y="131.6">SCKN</text>
<text x="135.8" y="126.5">AC14</text>
<text x="135.8" y="130">V15</text>
<text x="151.7" y="130">SCKN</text>
<text x="151.7" y="126.5">SODT0</text>
<text x="250.5" y="126.5">SODT0</text>
<text x="250.5" y="130">SODT1</text>
<text x="272.9" y="126.8">K1</text>
<text x="273.4" y="130.4">J1</text>
<text x="278.2" y="128.6">ODT0</text>
<text x="312.4" y="130.4">M8</text>
<text x="40.6" y="137.1">SVREF</text>
<text x="72" y="137.1">V7</text>
<text x="123.7" y="135.1">SCKP</text>
<text x="135.8" y="133.6">W15</text>
<text x="151.7" y="133.6">SCKP</text>
<text x="250.5" y="135.3">SCKE0</text>
<text x="272.9" y="135.7">K9</text>
<text x="278.2" y="137.4">CKE0</text>
<text x="278.2" y="132.1">ODT1</text>
<text x="297.8" y="135.7">VREFDQ</text>
<text x="298.1" y="132.1">VREFCA</text>
<text x="312.4" y="133.9">H1</text>
<text x="328.1" y="133.6">SVREF</text>
<text x="72" y="140.6">Y5</text>
<text x="79.4" y="138.7">SVREF</text>
<text x="79.4" y="142.2">SZQ</text>
<text x="122" y="142.2">SCKE1</text>
<text x="135.8" y="140.6">AB12</text>
<text x="151.7" y="140.6">SCKE1</text>
<text x="250.5" y="138.9">SCKE1</text>
<text x="273.4" y="139.2">J9</text>
<text x="278.2" y="140.9">CKE1</text>
<text x="304.8" y="140.9">ZQ1</text>
<text x="312.4" y="142.7">L8</text>
<text x="312.4" y="139.2">L9</text>
<text x="60" y="147.7">R15</text>
<text x="121.8" y="149.3">SODT1</text>
<text x="124.1" y="145.7">SCS1</text>
<text x="135.8" y="144.2">AB13</text>
<text x="135.8" y="147.7">AC16</text>
<text x="151.7" y="147.7">SODT1</text>
<text x="151.7" y="144.2">SCS1</text>
<text x="227.5" y="147.7">R16</text>
<text x="236.4" y="149.4">100</text>
<text x="250.5" y="147.7">SCKN</text>
<text x="250.5" y="144.2">SCKP</text>
<text x="272.9" y="148">K7</text>
<text x="273.4" y="144.5">J7</text>
<text x="278.2" y="149.8">CK_N</text>
<text x="278.2" y="146.2">CK_P</text>
<text x="302.2" y="149.8">VSSQ</text>
<text x="304.8" y="144.5">ZQ0</text>
<text x="312.4" y="148">G1</text>
<text x="328.1" y="149.4">R17</text>
<text x="342.2" y="149.4">R18</text>
<text x="60" y="151.2">240</text>
<text x="154.2" y="154.5">1V5</text>
<text x="250.5" y="153">SRST</text>
<text x="273.1" y="153.3">T2</text>
<text x="278.2" y="155.1">RESET#</text>
<text x="302.2" y="153.3">VSSQ</text>
<text x="312.4" y="151.5">G9</text>
<text x="312.4" y="155.1">B1</text>
<text x="328.1" y="153">240</text>
<text x="342.2" y="153">240</text>
<text x="112.9" y="159.8">VCC_DRAM0</text>
<text x="135.8" y="158.3">T12</text>
<text x="135.8" y="161.8">T13</text>
<text x="272.9" y="158.6">A1</text>
<text x="278.2" y="160.4">VDDQ</text>
<text x="302.2" y="160.4">VSSQ</text>
<text x="302.2" y="156.8">VSSQ</text>
<text x="312.4" y="158.6">B9</text>
<text x="52.9" y="165.1">GND</text>
<text x="112.9" y="163.4">VCC_DRAM1</text>
<text x="112.9" y="166.9">VCC_DRAM2</text>
<text x="135.8" y="165.3">T14</text>
<text x="272.7" y="165.6">D2</text>
<text x="272.9" y="162.1">A8</text>
<text x="278.2" y="167.4">VDDQ</text>
<text x="278.2" y="163.9">VDDQ</text>
<text x="302.2" y="167.4">VSSQ</text>
<text x="302.2" y="163.9">VSSQ</text>
<text x="312.4" y="165.6">D8</text>
<text x="312.4" y="162.1">D1</text>
<text x="321.1" y="166.9">GND</text>
<text x="335.2" y="166.9">GND</text>
<text x="70.1" y="168.8">U18</text>
<text x="79.4" y="170.4">DDR3_SZQ1</text>
<text x="112.9" y="170.4">VCC_DRAM3</text>
<text x="135.8" y="168.8">T15</text>
<text x="170.1" y="168.7">1V5</text>
<text x="272.7" y="169.2">C9</text>
<text x="272.7" y="172.7">C1</text>
<text x="278.2" y="170.9">VDDQ</text>
<text x="302.2" y="170.9">VSSQ</text>
<text x="312.4" y="172.7">E2</text>
<text x="312.4" y="169.2">E8</text>
<text x="60" y="175.9">R19</text>
<text x="60" y="179.4">240</text>
<text x="111.1" y="177.5">VDD18_DRAM</text>
<text x="135.8" y="175.9">R16</text>
<text x="163.4" y="179.4" transform="rotate(-90 163.4 179.4)">1V8</text>
<text x="272.7" y="176.2">H2</text>
<text x="272.7" y="179.8">H9</text>
<text x="278.2" y="178">VDDQ</text>
<text x="278.2" y="174.5">VDDQ</text>
<text x="302.2" y="178">VSSQ</text>
<text x="302.2" y="174.5">VSSQ</text>
<text x="312.4" y="176.2">F9</text>
<text x="312.4" y="179.8">A9</text>
<text x="155.2" y="184.7">C34</text>
<text x="174.6" y="184.7">100nF</text>
<text x="176.4" y="181.2">C35</text>
<text x="188.7" y="184.7">100nF</text>
<text x="190.5" y="181.2">C36</text>
<text x="202.8" y="184.7">100nF</text>
<text x="204.6" y="181.2">C37</text>
<text x="217" y="184.7">100nF</text>
<text x="218.7" y="181.2">C38</text>
<text x="231.1" y="184.7">100nF</text>
<text x="232.8" y="181.2">C39</text>
<text x="245.2" y="184.7">100nF</text>
<text x="246.9" y="181.2">C40</text>
<text x="261.1" y="181.2">C41</text>
<text x="261.1" y="184.7">22u</text>
<text x="273.1" y="183.3">F1</text>
<text x="278.2" y="181.5">VDDQ</text>
<text x="278.2" y="185">VDDQ</text>
<text x="304.6" y="185">VSS</text>
<text x="304.6" y="181.5">VSS</text>
<text x="312.4" y="183.3">B3</text>
<text x="153.5" y="188.2">100nF</text>
<text x="272.7" y="190.3">R1</text>
<text x="272.9" y="186.8">E9</text>
<text x="278.2" y="188.6">VDDQ</text>
<text x="304.6" y="188.6">VSS</text>
<text x="312.4" y="190.3">J2</text>
<text x="312.4" y="186.8">J8</text>
<text x="52.9" y="193.4">GND</text>
<text x="169.4" y="196.9">GND</text>
<text x="272.7" y="193.9">R9</text>
<text x="272.7" y="197.4">N1</text>
<text x="278.2" y="192.1">VDD</text>
<text x="278.2" y="195.6">VDD</text>
<text x="304.6" y="195.6">VSS</text>
<text x="304.6" y="192.1">VSS</text>
<text x="312.4" y="193.9">M9</text>
<text x="312.4" y="197.4">E1</text>
<text x="148.2" y="200.4">GND</text>
<text x="272.7" y="200.9">N9</text>
<text x="278.2" y="199.2">VDD</text>
<text x="278.2" y="202.7">VDD</text>
<text x="304.6" y="202.7">VSS</text>
<text x="304.6" y="199.2">VSS</text>
<text x="312.4" y="200.9">M1</text>
<text x="53.6" y="209.2">1V5</text>
<text x="258.3" y="209.2">1V5</text>
<text x="272.9" y="204.4">K2</text>
<text x="272.9" y="208">K8</text>
<text x="278.2" y="206.2">VDD</text>
<text x="278.2" y="209.7">VDD</text>
<text x="304.6" y="209.7">VSS</text>
<text x="304.6" y="206.2">VSS</text>
<text x="312.4" y="208">P9</text>
<text x="312.4" y="204.4">G8</text>
<text x="272.6" y="211.5">G7</text>
<text x="272.7" y="215">D9</text>
<text x="278.2" y="213.3">VDD</text>
<text x="304.6" y="213.3">VSS</text>
<text x="312.4" y="215">T9</text>
<text x="312.4" y="211.5">P1</text>
<text x="58.2" y="220">R20</text>
<text x="72.3" y="221.8">C42</text>
<text x="272.9" y="218.6">B2</text>
<text x="278.2" y="216.8">VDD</text>
<text x="278.2" y="220.3">VDD</text>
<text x="304.6" y="220.3">VSS</text>
<text x="304.6" y="216.8">VSS</text>
<text x="312.4" y="218.6">T1</text>
<text x="58.2" y="223.5">2k</text>
<text x="70.6" y="225.3">100nF</text>
<text x="90" y="227.1">SVREF</text>
<text x="115.4" y="223.3">1V5</text>
<text x="312.2" y="233.9">GND</text>
<text x="58.2" y="235.9">R21</text>
<text x="58.2" y="239.4">2k</text>
<text x="70.6" y="239.4">100nF</text>
<text x="72.3" y="235.9">C43</text>
<text x="86.4" y="239.4">100nF</text>
<text x="88.2" y="235.9">C44</text>
<text x="102.3" y="239.4">100nF</text>
<text x="104.1" y="235.9">C45</text>
<text x="119.9" y="239.4">100nF</text>
<text x="121.7" y="235.9">C46</text>
<text x="134.1" y="239.4">100nF</text>
<text x="135.8" y="235.9">C47</text>
<text x="148.2" y="239.4">100nF</text>
<text x="149.9" y="235.9">C48</text>
<text x="162.3" y="239.4">100nF</text>
<text x="164" y="235.9">C49</text>
<text x="176.4" y="239.4">100nF</text>
<text x="178.2" y="235.9">C50</text>
<text x="190.5" y="239.4">100nF</text>
<text x="192.3" y="235.9">C51</text>
<text x="204.6" y="239.4">100nF</text>
<text x="206.4" y="235.9">C52</text>
<text x="218.7" y="239.4">100nF</text>
<text x="220.5" y="235.9">C53</text>
<text x="232.8" y="239.4">100nF</text>
<text x="234.6" y="235.9">C54</text>
<text x="52.9" y="251.6">GND</text>
<text x="135.8" y="250">C55</text>
<text x="149.9" y="250">C56</text>
<text x="164" y="250">C57</text>
<text x="178.2" y="250">C58</text>
<text x="214.2" y="251.6">1V5</text>
<text x="134.1" y="253.5">100nF</text>
<text x="148.2" y="253.5">100nF</text>
<text x="162.3" y="253.5">100nF</text>
<text x="176.4" y="253.5">100nF</text>
<text x="386.3" y="262.3">1.0</text>
<text x="114.7" y="265.7">GND</text>
<text x="261.1" y="264.1">高性能异构边缘AI视觉开发板 Porject Yosemite</text>
<text x="389.8" y="271.2">1/1</text>
<text x="298.1" y="278.2">2021-09-08</text>
<text x="352.8" y="278.2">YuzukiTsuru</text>
</g>
</svg>
